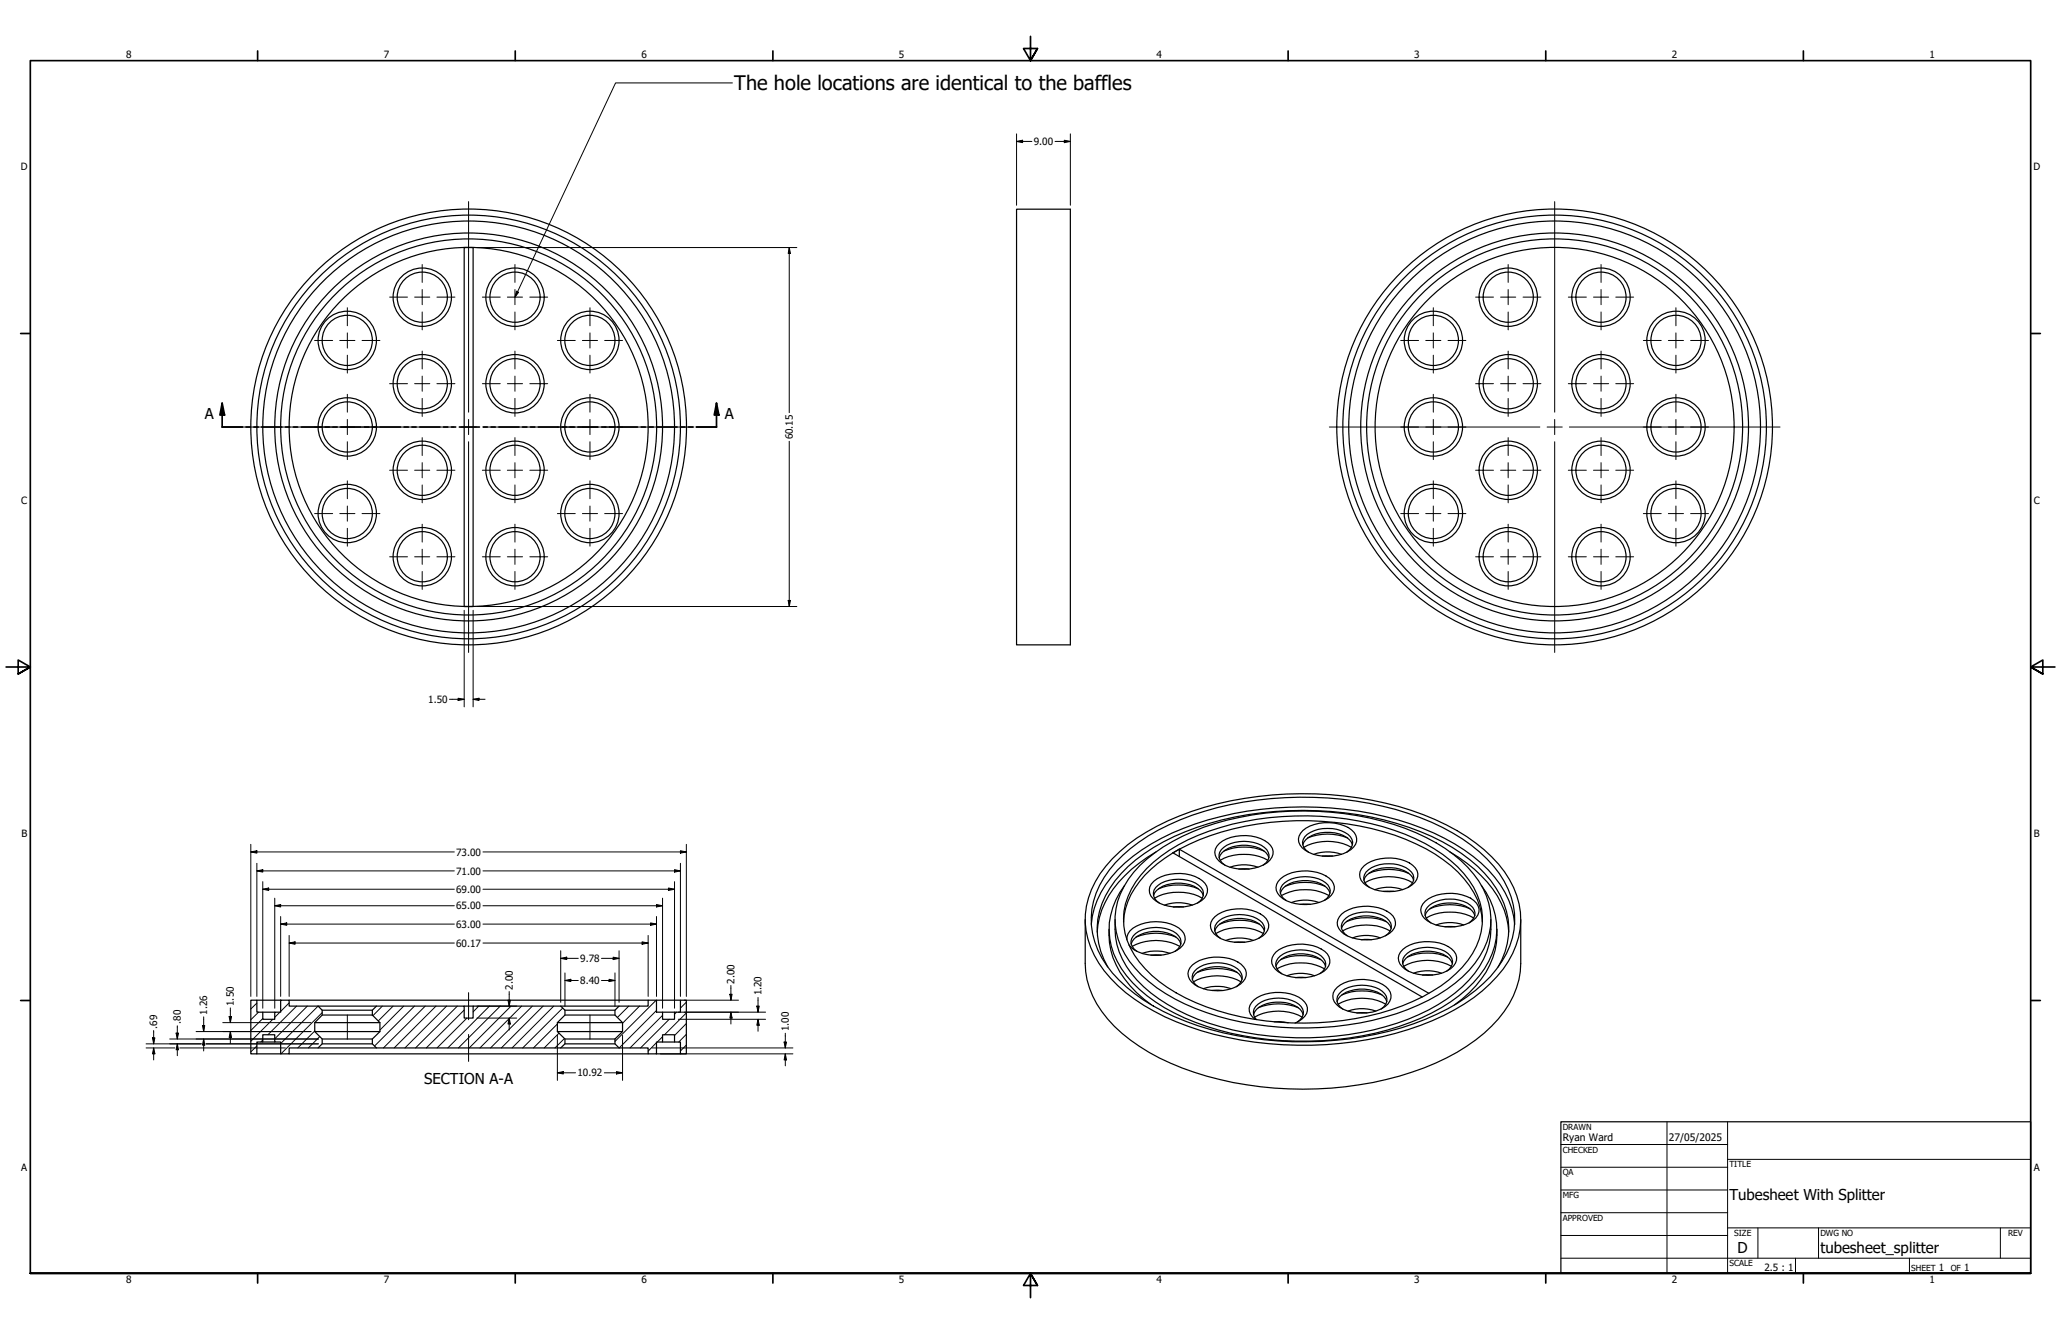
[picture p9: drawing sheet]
<svg xmlns="http://www.w3.org/2000/svg" width="864mm" height="559mm" viewBox="0 0 864 559" stroke-linecap="round" stroke-linejoin="round" font-family="sans-serif">
<!-- layer: Hatch (ANSI) -->
<g fill="none" stroke="#000" stroke-width=".42">
<path d="M117.8 419l-.2 .2M275 419l-17.3 17.2M287.6 419.8l-2.5 2.5M107.6 438.1l-2.5 2.5M107.6 420.2l-2.5 2.5M108.3 424l-3.2 3.2M110.1 435.7l-.8 .8M110.1 426.7l-5 5M114.3 427l-9.2 9.2M117.3 424l-2.2 2.1M121.2 420.1l-3.6 3.6M124.3 421.4l-12 12.1"/>
<path d="M128.8 421.4l-13.7 13.8M131.9 431.9l-7.1 7.1M133.3 421.4l-15.7 15.7M134 434.2l-4.8 4.8M135 424.2l-17.3 17.3M160.2 421.4l-3.9 4M164.7 421.4l-6.2 6.3M169.2 421.4l-10 10.1M173.7 421.4l-16.7 16.7M178.2 421.4l-17.5 17.6M182.7 421.4l-17.5 17.6M187.1 421.4l-17.4 17.6"/>
<path d="M191.6 421.4l-17.5 17.6M194.5 423.1l-15.9 15.9M195.6 426.5l-12.5 12.5M200.6 421.4l-2.4 2.5M205.1 421.4l-17.5 17.6M209.6 421.4l-17.5 17.6M214.1 421.4l-17.5 17.6M218.6 421.4l-17.5 17.6M223.1 421.4l-17.6 17.6M227.6 421.4l-17.5 17.6M232 421.4l-17.4 17.6M233.6 428.9l-10.1 10.1"/>
<path d="M234.3 432.8l-6.3 6.2M235.8 422.3l-16.8 16.7M236.5 435l-4 4M263.5 421.4l-4.8 4.8M268 421.4l-7.1 7.2M275.1 436.8l-3.5 3.5M275.1 423.3l-15.6 15.7M277.6 434.3l-2.2 2.2M277.6 425.3l-13.6 13.7M280.4 427l-12 12M283.5 424l-.9 .8M287.6 437.8l-2.5 2.4"/>
<path d="M287.6 433.3l-3.2 3.2M287.6 428.8l-5 5M287.6 424.3l-9.2 9.2M275.1 441.3l-.2 .2"/>
</g>
<!-- layer: Visible (ANSI) -->
<g fill="none" stroke="#000" stroke-width=".51">
<path d="M426 87.6h22.5v182.5h-22.5zM194.5 103.7h3.7v150.4h-3.7zM466.1 359.7a83.1 83.1 0 0 1 33.1-19.8 149.9 149.9 0 0 1 97.3 1.4 74.5 74.5 0 0 1 33.9 23.9 32.9 32.9 0 0 1-.5 40.8 70.9 70.9 0 0 1-29.7 21.5 147.7 147.7 0 0 1-107.2 .6 70.5 70.5 0 0 1-32.6-24.6 32.3 32.3 0 0 1 .5-37.5zM470.4 358.3a88.4 88.4 0 0 1 39.6-20 144.5 144.5 0 0 1 89.8 6.1 67.7 67.7 0 0 1 28.5 21.6 32 32 0 0 1-1.2 40 71.1 71.1 0 0 1-29.7 20.9 144.9 144.9 0 0 1-100.4 1 71.9 71.9 0 0 1-33.3-23.5 32 32 0 0 1 1.2-40zM484.4 356.9a53.3 53.3 0 0 0-21.4 21.3 31.1 31.1 0 0 0-3.3 12.3M491.5 357.3a43.3 43.3 0 0 0-18.9 20.3l-1.6 5.7-.2 2.9M491.5 357.3a110.2 110.2 0 0 1 62.3-13.3 103.2 103.2 0 0 1 47.5 13.8 41.9 41.9 0 0 1 18.8 22.2l1.1 6.2M491.5 357.3l104.4 60.3M494.2 358.8v-3.1l104.5 60.4M510.9 359.3a8.4 8.4 0 0 1 7.4-5 13 13 0 0 1 12.9 3.9l.5 1.1M510.9 353.3a18 18 0 0 1 20.4-.2 4.9 4.9 0 0 1-.3 8.3 18.6 18.6 0 0 1-19.1 .2 4.9 4.9 0 0 1-1-8.3zM512.9 356.5a22.1 22.1 0 0 1 16.8 0"/>
<path d="M545.9 347.9a17.8 17.8 0 0 1 20.5-.2 4.9 4.9 0 0 1-.4 8.2 18 18 0 0 1-20.3-.7 4.7 4.7 0 0 1 .2-7.3zM545.9 353.9a8.6 8.6 0 0 1 7.4-5 13.2 13.2 0 0 1 12.9 3.8l.5 1.2M546.3 355a21 21 0 0 1 20 0M547.9 351a22.3 22.3 0 0 1 16.8 0M548.3 357a4.4 4.4 0 0 1-2.5-4.4 4.4 4.4 0 0 1 3.3-3.9 15 15 0 0 1 16.7 1.8 4.3 4.3 0 0 1-1.5 6.5M550.5 357.9a16.8 16.8 0 0 1 11.6 0M554.1 358.6h4.3M607.6 356.9a53.3 53.3 0 0 1 21.4 21.3 31.1 31.1 0 0 1 3.2 12.3M471.2 370.9a29.4 29.4 0 0 0 .9 37.8 69.5 69.5 0 0 0 33.6 21.3 132.6 132.6 0 0 0 89.9-3.6 60.6 60.6 0 0 0 26.4-20.6 29.1 29.1 0 0 0-1.3-34.9M477.6 362.5a83.4 83.4 0 0 1 41.8-20.1 128.4 128.4 0 0 1 73.9 6.4 59.3 59.3 0 0 1 26.3 20.3 28.3 28.3 0 0 1-1.6 34.4 64.2 64.2 0 0 1-28.1 19.4 128.7 128.7 0 0 1-88.9-.4 59.4 59.4 0 0 1-29.6-22.8 27.9 27.9 0 0 1 1.4-31.4zM480.5 363.8a71.1 71.1 0 0 1 30.9-17.2 121.4 121.4 0 0 1 81.7 4.7 53.2 53.2 0 0 1 24.4 20.4 26.9 26.9 0 0 1-2.4 30.6 60.3 60.3 0 0 1-27.5 19 122.8 122.8 0 0 1-86.6-1.3 55.8 55.8 0 0 1-25.6-19.9 27.1 27.1 0 0 1 2.6-33.5zM483.4 375.2a8.6 8.6 0 0 1 7.4-5 13.1 13.1 0 0 1 12.9 3.8l.5 1.2"/>
<path d="M483.4 369.2a18 18 0 0 1 20.4-.3 4.9 4.9 0 0 1-.3 8.4 18.6 18.6 0 0 1-19.1 .1 4.9 4.9 0 0 1-1-8.2zM483.8 376.2a21.3 21.3 0 0 1 19.9 0M485.4 372.4a22.1 22.1 0 0 1 16.8 0M485.8 378.3a4.2 4.2 0 0 1-.5-7.5 15.5 15.5 0 0 1 17 0 4.2 4.2 0 0 1-.5 7.5M487.9 379.2a16.9 16.9 0 0 1 11.7 0M491.6 379.9h4.3M511.3 360.4a21.3 21.3 0 0 1 19.9 0M513.3 362.4a4.2 4.2 0 0 1-.5-7.4 15.5 15.5 0 0 1 17 0 4.2 4.2 0 0 1-.5 7.4M515.4 363.3a16.9 16.9 0 0 1 11.7 0M519.1 364h4.3M536.5 374.1a8.4 8.4 0 0 1 7.4-5 12.8 12.8 0 0 1 12.9 3.9l.5 1.1M536.6 368.1a18 18 0 0 1 20.4-.2 4.9 4.9 0 0 1-.4 8.3 18.8 18.8 0 0 1-19.1 .2 4.9 4.9 0 0 1-.9-8.3z"/>
<path d="M536.9 375.2a21.4 21.4 0 0 1 20 0M538.5 371.3a22.3 22.3 0 0 1 16.8 0M538.9 377.2a4.3 4.3 0 0 1-.5-7.4 15.6 15.6 0 0 1 17 0 4.2 4.2 0 0 1-.5 7.4M541.1 378.1a16.8 16.8 0 0 1 11.6 0M544.8 378.8h4.3M571.5 368.7a8.8 8.8 0 0 1 7.4-5 13.3 13.3 0 0 1 13 3.8l.4 1.2M571.6 362.7a18 18 0 0 1 20.3-.2 4.8 4.8 0 0 1-.3 8.2 17.9 17.9 0 0 1-20.3-.7 4.7 4.7 0 0 1 .3-7.3zM571.9 369.8a20.8 20.8 0 0 1 20 0M573.5 365.9a21.3 21.3 0 0 1 16.8 0M573.9 371.8a4.2 4.2 0 0 1-.5-7.4 15.5 15.5 0 0 1 17 0 4.2 4.2 0 0 1-.5 7.4M576.1 372.7a16.9 16.9 0 0 1 11.7 0M579.8 373.4h4.3"/>
<path d="M597.2 377.5a18 18 0 0 1 20.4-.2 4.8 4.8 0 0 1-.3 8.2 18 18 0 0 1-20.4-.8 4.6 4.6 0 0 1 .3-7.2zM454.7 385.2v18.3a37.6 37.6 0 0 0 12.2 26.4 88 88 0 0 0 38.7 20.9 150.2 150.2 0 0 0 91-3.4 74.9 74.9 0 0 0 33.7-23.7 34.8 34.8 0 0 0 6.9-20.2v-18.3M457.3 387.2a38.7 38.7 0 0 1 14.1-25.7 97.4 97.4 0 0 1 45.6-20.7 144.2 144.2 0 0 1 83.8 8.1 66.6 66.6 0 0 1 27.8 21.7 34.8 34.8 0 0 1 6.1 16.6M464.7 389.3a31.9 31.9 0 0 0 8.9 23.7l5.6 5.5 3.3 2.4M467.2 385.2a32.8 32.8 0 0 0 12 28.1 81.7 81.7 0 0 0 37.2 18.1 128.2 128.2 0 0 0 78-6.3 57.1 57.1 0 0 0 25.6-20.3 30.5 30.5 0 0 0 4.7-19.6M472.2 393.6a5.8 5.8 0 0 1 4-5.7 17.8 17.8 0 0 1 19 1.9 4.7 4.7 0 0 1-.7 7.3 18.2 18.2 0 0 1-20.5-.2l-1-1.1M474 395.4a8.5 8.5 0 0 1 7.4-5 15.1 15.1 0 0 1 12.1 2.8l1.3 2.2M474.4 396.4a21.3 21.3 0 0 1 19.9 0M476 392.6a22.1 22.1 0 0 1 16.8 0M476.4 398.5a4.3 4.3 0 0 1-.5-7.5 15.6 15.6 0 0 1 17.1 0 4.3 4.3 0 0 1-.6 7.5M478.5 399.4a18 18 0 0 1 11.7 0M509 390a8.4 8.4 0 0 1 7.4-5 12.8 12.8 0 0 1 12.9 3.9l.5 1.1"/>
<path d="M509.1 384a18 18 0 0 1 20.4-.3 4.9 4.9 0 0 1-.4 8.3 18.6 18.6 0 0 1-19.1 .2 4.9 4.9 0 0 1-.9-8.2zM509.5 391a21.3 21.3 0 0 1 19.9 0M511 387.2a22.1 22.1 0 0 1 16.8 0M511.4 393.1a4.5 4.5 0 0 1-2.4-4.5 4.5 4.5 0 0 1 3.2-3.9 15.3 15.3 0 0 1 16.8 1.9 4.3 4.3 0 0 1-1.6 6.5M513.6 394a16.8 16.8 0 0 1 11.6 0M517.3 394.7h4.3M534.7 398.8a17.4 17.4 0 0 1 21.5 .8 4.8 4.8 0 0 1-1.4 7.2 18.8 18.8 0 0 1-19.1 .3 4.9 4.9 0 0 1-1-8.3zM562.1 388.9a8.6 8.6 0 0 1 7.4-5 15.1 15.1 0 0 1 12.2 2.8l1.2 2.2M562.2 382.9a17.4 17.4 0 0 1 21.5 .8 4.8 4.8 0 0 1-1.5 7.3 18.8 18.8 0 0 1-19.1 .2 5 5 0 0 1-.9-8.3zM562.5 390a21.3 21.3 0 0 1 20 0M564.1 386.1a22.1 22.1 0 0 1 16.8 0M564.5 392a4.2 4.2 0 0 1-.5-7.4 15.6 15.6 0 0 1 17.1 0 4.3 4.3 0 0 1-.6 7.4"/>
<path d="M566.7 392.9a16.7 16.7 0 0 1 11.7 0M570.4 393.6h4.3M587.8 397.7a18 18 0 0 1 20.4-.3 4.9 4.9 0 0 1-.3 8.4 17.8 17.8 0 0 1-20.3-.9 4.6 4.6 0 0 1 .2-7.2zM597.2 383.5a8.6 8.6 0 0 1 7.4-5 13.2 13.2 0 0 1 12.9 3.8l.5 1.2M597.6 384.6a21.3 21.3 0 0 1 19.9 0M599.2 380.7a21.3 21.3 0 0 1 16.7 0M599.6 386.6a4.5 4.5 0 0 1-2.5-4.4 4.5 4.5 0 0 1 3.2-3.9 15 15 0 0 1 16.8 1.8 4.2 4.2 0 0 1-1.5 6.5M601.7 387.5a16.8 16.8 0 0 1 11.6 0M605.4 388.2h4.3M627.3 389.3a33.4 33.4 0 0 1-11.6 26.5l-6.2 5.1M105.1 419h2.5v5h2.5v3h5v-3h2.5v-5h3.6v2.4h12.1l1.7 1.8v2l-3.1 3.2v3.7l3.1 3.1v2.1l-1.7 1.7h-12.1v2.5h-3.6v-5h-2.5v-3h-5v3h-2.5v5h-2.5zM107.6 419h10"/>
<path d="M121.2 419h150.4M275.1 419h10M464.2 405.1a30.9 30.9 0 0 1 3-36.2 72.4 72.4 0 0 1 34.3-22.3 141.4 141.4 0 0 1 93.8 1.8 69.9 69.9 0 0 1 29.4 20.5 30.9 30.9 0 0 1 3.1 36.2M482.2 400.1h4.3M499.6 410.2a8.3 8.3 0 0 1 7.4-5 13.3 13.3 0 0 1 13 3.9l.4 1.1M499.7 404.2a18 18 0 0 1 20.4-.3 4.9 4.9 0 0 1-.4 8.3 17.9 17.9 0 0 1-20.3-.8 4.6 4.6 0 0 1 .3-7.2zM500.1 411.3a20.8 20.8 0 0 1 19.9 0M501.6 407.4a22.1 22.1 0 0 1 16.8 0M502 413.3a4.5 4.5 0 0 1-2.4-4.4 4.5 4.5 0 0 1 3.2-3.9 15 15 0 0 1 16.8 1.8 4.2 4.2 0 0 1-1.6 6.5M504.2 414.1a18 18 0 0 1 11.7 0M507.9 414.9h4.3M534.6 404.7a8.6 8.6 0 0 1 7.5-4.9 12.9 12.9 0 0 1 12.9 3.9l.4 1"/>
<path d="M535.1 405.8a21.3 21.3 0 0 1 19.9 0M536.6 402a22.1 22.1 0 0 1 16.8 0M537.1 407.9a4.3 4.3 0 0 1-.6-7.5 15.6 15.6 0 0 1 17.1 0 4.3 4.3 0 0 1-.6 7.5M539.2 408.7a16.7 16.7 0 0 1 11.7 0M542.9 409.5h4.3M560.3 419.5a8.6 8.6 0 0 1 7.4-4.9 13.3 13.3 0 0 1 12.9 3.9l.5 1M560.3 413.6a18 18 0 0 1 20.4-.3 4.9 4.9 0 0 1-.3 8.3 18.8 18.8 0 0 1-19.1 .3 5 5 0 0 1-1-8.3zM562.3 416.8a22.1 22.1 0 0 1 16.8 0M587.8 403.7a8.4 8.4 0 0 1 7.4-5 13.3 13.3 0 0 1 12.9 3.9l.5 1.1M588.2 404.7a21.3 21.3 0 0 1 19.9 0M589.8 400.9a22.1 22.1 0 0 1 16.8 0M590.2 406.8a4.3 4.3 0 0 1-.5-7.4 15.5 15.5 0 0 1 17 0 4.3 4.3 0 0 1-.5 7.4"/>
<path d="M592.3 407.7a16.9 16.9 0 0 1 11.7 0M596 408.4h4.3M110.1 436.5h5M110.1 424h5M131.9 432.1h27.3M131.9 428.4h27.3M133.3 439h24.4M133.3 421.4h24.4M135 437.3h21M135 435.2h21M135 425.2h21M135 423.2h21"/>
<path d="M156 423.2l1.7-1.8h36.8v5.1h3.7v-5.1h36.7l1.8 1.8v2l-3.1 3.2v3.7l3.1 3.1v2.1l-1.8 1.7h-77.2l-1.7-1.7v-2.1l3.2-3.1v-3.7l-3.2-3.2zM194.5 421.4h3.7M233.6 432.1h27.3M233.6 428.4h27.3M234.9 439h24.5M234.9 421.4h24.5M236.7 437.3h21M236.7 435.2h21M236.7 425.2h21M236.7 423.2h21M257.7 423.2l1.7-1.8h12.2v-2.4h3.5v5h2.5v3h5v-3h2.5v-5h2.5v22.5h-2.5v-5h-2.5v-3h-5v3h-2.5v5h-3.5v-2.5h-12.2l-1.7-1.7v-2.1l3.2-3.1v-3.7l-3.2-3.2zM277.6 436.5h5"/>
<path d="M277.6 424h5M525.3 425a8.3 8.3 0 0 1 7.4-5 15 15 0 0 1 12.1 2.8l1.2 2.2M525.7 426.1a21 21 0 0 1 20 0M525.9 427a4.9 4.9 0 0 1-.4-8.2 18.1 18.1 0 0 1 20.1-.1 4.8 4.8 0 0 1 .1 8.1l-3 1.8M526.5 427.1a4.1 4.1 0 0 1 .7-6.5 15.5 15.5 0 0 1 17 0 4.3 4.3 0 0 1-.6 7.5M527.2 422.1a22.3 22.3 0 0 1 16.9 0M533.9 428.1l2-.2 3.9 .5M560.7 420.6a21.3 21.3 0 0 1 19.9 0M562.7 422.7a4.3 4.3 0 0 1-.5-7.5 15.5 15.5 0 0 1 17 0 4.3 4.3 0 0 1-.5 7.5M564.8 423.5a16.9 16.9 0 0 1 11.7 0M568.5 424.3h4.3M107.6 441.5h10"/>
<path d="M121.2 441.5h150.4M275.1 441.5h10"/>
<circle cx="176.9" cy="124.5" r="12.2"/>
<circle cx="176.9" cy="124.5" r="10.5"/>
<circle cx="215.8" cy="124.5" r="12.2"/>
<circle cx="215.8" cy="124.5" r="10.5"/>
<circle cx="632" cy="124.5" r="10.5"/>
<circle cx="632" cy="124.5" r="12.2"/>
<circle cx="670.8" cy="124.5" r="10.5"/>
<circle cx="670.8" cy="124.5" r="12.2"/>
<circle cx="145.5" cy="142.6" r="12.2"/>
<circle cx="145.5" cy="142.6" r="10.5"/>
<circle cx="247.2" cy="142.6" r="12.2"/>
<circle cx="247.2" cy="142.6" r="10.5"/>
<circle cx="600.6" cy="142.6" r="10.5"/>
<circle cx="600.6" cy="142.6" r="12.2"/>
<circle cx="702.3" cy="142.6" r="10.5"/>
<circle cx="702.3" cy="142.6" r="12.2"/>
<circle cx="145.5" cy="178.8" r="12.2"/>
<circle cx="145.5" cy="178.8" r="10.5"/>
<circle cx="176.9" cy="160.7" r="12.2"/>
<circle cx="176.9" cy="160.7" r="10.5"/>
<circle cx="196.4" cy="178.8" r="91.3"/>
<circle cx="196.4" cy="178.8" r="81.3"/>
<circle cx="196.4" cy="178.8" r="78.8"/>
<circle cx="196.4" cy="178.8" r="75.2"/>
<circle cx="196.4" cy="178.8" r="86.3"/>
<circle cx="196.4" cy="178.8" r="88.8"/>
<circle cx="215.8" cy="160.7" r="12.2"/>
<circle cx="215.8" cy="160.7" r="10.5"/>
<circle cx="247.2" cy="178.8" r="12.2"/>
<circle cx="247.2" cy="178.8" r="10.5"/>
<circle cx="600.6" cy="178.8" r="10.5"/>
<circle cx="600.6" cy="178.8" r="12.2"/>
<circle cx="632" cy="160.8" r="10.5"/>
<circle cx="632" cy="160.8" r="12.2"/>
<circle cx="651.4" cy="178.8" r="88.8"/>
<circle cx="651.4" cy="178.8" r="86.3"/>
<circle cx="651.4" cy="178.8" r="75.2"/>
<circle cx="651.4" cy="178.8" r="78.8"/>
<circle cx="651.4" cy="178.8" r="81.3"/>
<circle cx="651.4" cy="178.8" r="91.3"/>
<circle cx="670.8" cy="160.8" r="10.5"/>
<circle cx="670.8" cy="160.8" r="12.2"/>
<circle cx="702.3" cy="178.8" r="10.5"/>
<circle cx="702.3" cy="178.8" r="12.2"/>
<circle cx="176.9" cy="197" r="12.2"/>
<circle cx="176.9" cy="197" r="10.5"/>
<circle cx="215.8" cy="197" r="12.2"/>
<circle cx="215.8" cy="197" r="10.5"/>
<circle cx="632" cy="197" r="10.5"/>
<circle cx="632" cy="197" r="12.2"/>
<circle cx="670.8" cy="197" r="10.5"/>
<circle cx="670.8" cy="197" r="12.2"/>
<circle cx="145.5" cy="215.1" r="12.2"/>
<circle cx="145.5" cy="215.1" r="10.5"/>
<circle cx="247.2" cy="215.1" r="12.2"/>
<circle cx="247.2" cy="215.1" r="10.5"/>
<circle cx="600.6" cy="215.1" r="10.5"/>
<circle cx="600.6" cy="215.1" r="12.2"/>
<circle cx="702.3" cy="215.1" r="10.5"/>
<circle cx="702.3" cy="215.1" r="12.2"/>
<circle cx="176.9" cy="233.2" r="12.2"/>
<circle cx="176.9" cy="233.2" r="10.5"/>
<circle cx="215.8" cy="233.2" r="12.2"/>
<circle cx="215.8" cy="233.2" r="10.5"/>
<circle cx="632" cy="233.2" r="10.5"/>
<circle cx="632" cy="233.2" r="12.2"/>
<circle cx="670.8" cy="233.2" r="10.5"/>
<circle cx="670.8" cy="233.2" r="12.2"/>
</g>
<!-- layer: Section Line (ANSI) -->
<g fill="none" stroke="#000" stroke-width=".7">
<path d="M93.1 168.8l1 5.1h-2zM93.1 168.8v10.1h8.5M103.1 178.9h1.8M106.4 178.9h1.8M109.7 178.9h8.4M119.6 178.9h1.8M122.9 178.9h1.8M126.2 178.9h8.5M136.2 178.9h1.8M139.5 178.9h1.8M142.8 178.9h8.5M152.7 178.9h1.9"/>
<path d="M156 178.9h1.9M159.3 178.9h8.5M169.3 178.9h1.8M172.6 178.9h1.8M175.9 178.9h8.4M185.9 178.9h1.7M189.2 178.9h1.7M192.5 178.9h8.4M202.4 178.9h1.8M205.7 178.9h1.8M209 178.9h8.5M218.9 178.9h1.9"/>
<path d="M222.2 178.9h1.9M225.6 178.9h8.4M235.5 178.9h1.8M238.8 178.9h1.8M242.1 178.9h8.5M252.1 178.9h1.8M255.4 178.9h1.8M258.7 178.9h8.4M268.7 178.9h1.7M272 178.9h1.7M275.3 178.9h8.4M285.2 178.9h1.8"/>
<path d="M288.5 178.9h1.8M300.2 168.8l1 5.1h-1.9zM300.2 168.8v10.1h-8.4"/>
</g>
<g fill="#000">
<path d="M93.1 168.8l1 5.1h-2z" fill-rule="evenodd"/>
<path d="M300.2 168.8l1 5.1h-1.9z" fill-rule="evenodd"/>
</g>
<!-- layer: Border (ANSI) -->
<g fill="none" stroke="#000" stroke-width=".7">
<path d="M431.8 15.2v10.2l-2.9-5.1h5.8l-2.9 5.1 2.9-5.1M107.9 21.3v4.1M215.9 21.3v4.1M323.8 21.3v4.1M539.8 21.3v4.1M647.7 21.3v4.1M755.6 21.3v4.1M8.6 139.7h4.1M850.9 139.7h4.1M2.5 279.4h10.2l-5.1-2.9v5.8l5.1-2.9-5.1 2.9M861.1 279.4h-10.2l5.1-2.9v5.8l-5.1-2.9 5.1 2.9M8.6 419.1h4.1"/>
<path d="M850.9 419.1h4.1M12.7 533.4v-508h838.2v508h-838.2h838.2M107.9 533.4v4.1M215.9 533.4v4.1M323.8 533.4v4.1M434.7 538.5l-2.9-5.1 2.9 5.1h-5.8l2.9-5.1v10.2M539.8 533.4v4.1M647.7 533.4v4.1M755.6 533.4v4.1"/>
</g>
<!-- layer: Title (ANSI) -->
<g fill="none" stroke="#000" stroke-width=".42">
<path d="M654 479.4h69.9M698.5 469.9v63.5M723.9 469.9v63.5M654 488.9h69.9M654 498.5h69.9M723.9 485.6h127M654 508h69.9M654 517.5h69.9M723.9 514.3h127M736.6 514.3v12.7M762 514.3v12.7M838.2 514.3v12.7"/>
<path d="M654 527h196.9M752.3 527v6.4M800.1 527v6.4"/>
</g>
<path d="M654 469.9h196.9v63.5h-196.9z" fill="none" stroke="#000" stroke-width=".51"/>
<!-- layer: Dimension (ANSI) -->
<g fill="none" stroke="#000" stroke-width=".42">
<path d="M426 59.2l2.5-.5v1.1zM426 59.2h6.4M426 56.1v29.9M442.1 59.2h6.4M446 58.7l2.5 .5-2.5 .6zM448.5 56.1v29.9M199.8 103.7h134.1M330.7 103.7l.5 2.5h-.9zM330.7 103.7v69.1M330.7 184.8v69.3M194.5 255.7v40.4M198.2 255.7v40.4"/>
<path d="M199.8 254.1h134.1M330.3 251.5h.9l-.5 2.6zM188.3 292.9h6.2M192 292.5l2.5 .4-2.5 .5zM198.2 292.9l2.5-.4v.9zM198.2 292.9h5.1M105.1 356.9l2.5-.5v1zM105.1 356.9h85.3M105.1 353.7v63.7M202.4 356.9h85.2M285.1 356.4l2.5 .5-2.5 .5zM287.6 353.7v63.7"/>
<path d="M107.6 364.8l2.5-.5v1zM107.6 364.8h82.8M107.6 361.6v55.8M110.1 372.5l2.5-.5v1zM110.1 372.5h80.3M110.1 369.3v53M115.1 379.4l2.5-.5v1zM115.1 379.4h75.3M115.1 376.2v46.1M202.4 379.4h75.2M202.4 372.5h80.2M202.4 364.8h82.7"/>
<path d="M275.1 378.9l2.5 .5-2.5 .5zM277.6 376.2v46.1M280.1 372l2.5 .5-2.5 .5zM282.6 364.3l2.5 .5-2.5 .5zM282.6 369.3v53M285.1 361.6v55.8M117.6 387.1l2.5-.5v1zM117.6 387.1h72.8M117.6 383.9v33.5M121.2 395l2.4-.5v1zM121.2 395h69.2M121.2 391.9v25.5"/>
<path d="M202.4 395h69.2M202.4 387.1h72.7M234.9 398.3v21.6M259.4 398.3v21.6M269 394.5l2.6 .5-2.6 .5zM271.6 391.9v25.5M272.6 386.6l2.5 .5-2.5 .5zM275.1 383.9v33.5M212.9 419h1l-.5 2.4zM213.4 415.4v6M234.9 401.4l2.6-.5v1.1zM234.9 401.4h7.4"/>
<path d="M236.7 410.7l2.5-.5v1zM236.7 410.7h5.6M236.7 407.5v14.1M252 410.7h5.7M252 401.4h7.4M255.2 410.2l2.5 .5-2.5 .5zM256.9 400.9l2.5 .5-2.5 .6zM257.7 407.5v14.1M286.7 419h22.7M305.8 416.5h1l-.5 2.5zM306.3 412.8v6.2M317.6 417.8v6.2"/>
<path d="M61.2 439h12.1M61.2 437.3h23.1M63.9 434.7h1l-.5 2.6zM64.4 439l.5 2.5h-1zM64.4 431.7v5.6M64.4 439v5M71.1 435.2h62.3M73.8 432.8h1l-.5 2.4zM74.3 437.3l.5 2.4h-1zM74.3 429.7v5.5M74.3 437.3v4.9M75.3 439h44.3"/>
<path d="M82.2 432.1h48.1M84.8 429.6h1l-.5 2.5zM85.3 435.2l.5 2.6h-1zM85.3 426v6.1M85.3 435.2v5M86.3 437.3h47.1M93.3 428.4h37M96 425.8h1l-.5 2.6zM96.5 432.1l.5 2.5h-1zM96.5 422.2v6.2M96.5 432.1v5M199.8 426.5h16.7"/>
<path d="M199.8 421.4h16.7M213.4 426.5l.5 2.4h-1zM213.4 426.5v5M233.6 433.7v18.9M260.9 433.7v18.9M273.2 439h59M284.2 424h36.6M284.2 427h36.6M306.3 424l.5 2.5h-1zM306.3 424v4.9M317.1 421.4h1l-.5 2.6zM317.6 427l.5 2.5h-1z"/>
<path d="M317.6 427v5M328.5 436.5h1.1l-.5 2.5zM329.1 432.8v6.2M233.6 449.4l2.4-.5v1zM233.6 449.4h7.6M253.2 449.4h7.7M258.3 448.9l2.6 .5-2.6 .5zM276.7 441.5h55.5M329.1 441.5l.5 2.5h-1.1zM329.1 441.5v5"/>
</g>
<g fill="#000">
<path d="M426 59.2l2.5-.5v1.1z" fill-rule="evenodd"/>
<path d="M446 58.7l2.5 .5-2.5 .6z" fill-rule="evenodd"/>
<path d="M330.7 103.7l.5 2.5h-.9z" fill-rule="evenodd"/>
<path d="M330.3 251.5h.9l-.5 2.6z" fill-rule="evenodd"/>
<path d="M192 292.5l2.5 .4-2.5 .5z" fill-rule="evenodd"/>
<path d="M198.2 292.9l2.5-.4v.9z" fill-rule="evenodd"/>
<path d="M105.1 356.9l2.5-.5v1z" fill-rule="evenodd"/>
<path d="M285.1 356.4l2.5 .5-2.5 .5z" fill-rule="evenodd"/>
<path d="M107.6 364.8l2.5-.5v1z" fill-rule="evenodd"/>
<path d="M110.1 372.5l2.5-.5v1z" fill-rule="evenodd"/>
<path d="M115.1 379.4l2.5-.5v1z" fill-rule="evenodd"/>
<path d="M275.1 378.9l2.5 .5-2.5 .5z" fill-rule="evenodd"/>
<path d="M280.1 372l2.5 .5-2.5 .5z" fill-rule="evenodd"/>
<path d="M282.6 364.3l2.5 .5-2.5 .5z" fill-rule="evenodd"/>
<path d="M117.6 387.1l2.5-.5v1z" fill-rule="evenodd"/>
<path d="M121.2 395l2.4-.5v1z" fill-rule="evenodd"/>
<path d="M269 394.5l2.6 .5-2.6 .5z" fill-rule="evenodd"/>
<path d="M272.6 386.6l2.5 .5-2.5 .5z" fill-rule="evenodd"/>
<path d="M212.9 419h1l-.5 2.4z" fill-rule="evenodd"/>
<path d="M234.9 401.4l2.6-.5v1.1z" fill-rule="evenodd"/>
<path d="M236.7 410.7l2.5-.5v1z" fill-rule="evenodd"/>
<path d="M255.2 410.2l2.5 .5-2.5 .5z" fill-rule="evenodd"/>
<path d="M256.9 400.9l2.5 .5-2.5 .6z" fill-rule="evenodd"/>
<path d="M305.8 416.5h1l-.5 2.5z" fill-rule="evenodd"/>
<path d="M63.9 434.7h1l-.5 2.6z" fill-rule="evenodd"/>
<path d="M73.8 432.8h1l-.5 2.4z" fill-rule="evenodd"/>
<path d="M74.3 437.3l.5 2.4h-1z" fill-rule="evenodd"/>
<path d="M84.8 429.6h1l-.5 2.5z" fill-rule="evenodd"/>
<path d="M85.3 435.2l.5 2.6h-1z" fill-rule="evenodd"/>
<path d="M96 425.8h1l-.5 2.6z" fill-rule="evenodd"/>
<path d="M96.5 432.1l.5 2.5h-1z" fill-rule="evenodd"/>
<path d="M213.4 426.5l.5 2.4h-1z" fill-rule="evenodd"/>
<path d="M306.3 424l.5 2.5h-1z" fill-rule="evenodd"/>
<path d="M317.1 421.4h1l-.5 2.6z" fill-rule="evenodd"/>
<path d="M317.6 427l.5 2.5h-1z" fill-rule="evenodd"/>
<path d="M328.5 436.5h1.1l-.5 2.5z" fill-rule="evenodd"/>
<path d="M64.4 439l.5 2.5h-1z" fill-rule="evenodd"/>
<path d="M233.6 449.4l2.4-.5v1z" fill-rule="evenodd"/>
<path d="M258.3 448.9l2.6 .5-2.6 .5z" fill-rule="evenodd"/>
<path d="M329.1 441.5l.5 2.5h-1.1z" fill-rule="evenodd"/>
</g>
<!-- layer: Center Mark (ANSI) -->
<g fill="none" stroke="#000" stroke-width=".42">
<path d="M196.3 84.5v88.2M651.4 84.5v88.2M176.9 110.8v7.5M215.8 110.8v7.5M632 110.8v7.5M670.9 110.8v7.5M145.5 128.9v7.6M145.5 139.4v6.4M163.3 124.5h7.5M173.7 124.5h6.4M176.9 121.3v6.3M176.9 130.7v7.5"/>
<path d="M183.1 124.5h7.5M202.1 124.5h7.5M212.6 124.5h6.3M215.8 121.3v6.3M215.8 130.7v7.5M222 124.5h7.5M247.2 128.9v7.6M247.2 139.4v6.4M600.6 128.9v7.6M600.6 139.4v6.4M618.3 124.5h7.5M628.8 124.5h6.3"/>
<path d="M632 121.3v6.3M632 130.7v7.5M638.2 124.5h7.5M657.2 124.5h7.5M667.7 124.5h6.4M670.9 121.3v6.3M670.9 130.7v7.5M677 124.5h7.5M702.2 128.9v7.6M702.2 139.4v6.4M131.8 142.6h7.6M142.4 142.6h6.3"/>
<path d="M145.5 148.8v7.5M151.7 142.6h7.5M176.9 147.1v7.5M176.9 157.5v6.4M215.8 147.1v7.5M215.8 157.5v6.4M233.6 142.6h7.4M244 142.6h6.4M247.2 148.8v7.5M253.4 142.6h7.5M586.9 142.6h7.5M597.4 142.6h6.4"/>
<path d="M600.6 148.8v7.5M606.7 142.6h7.5M632 147.1v7.5M632 157.5v6.4M670.9 147.1v7.5M670.9 157.5v6.4M688.6 142.6h7.5M699.1 142.6h6.3M702.2 148.8v7.5M708.4 142.6h7.5M101.9 178.9h88.3M145.5 165.2v7.5"/>
<path d="M145.5 175.7v6.4M163.3 160.7h7.5M173.7 160.7h6.4M176.9 166.9v7.5M183.1 160.7h7.5M193.2 178.9h6.3M196.3 175.7v6.4M202.1 160.7h7.5M202.6 178.9h88.2M212.6 160.7h6.3M215.8 166.9v7.5M222 160.7h7.5"/>
<path d="M247.2 165.2v7.5M247.2 175.7v6.4M557 178.9h88.2M600.6 165.2v7.5M600.6 175.7v6.4M618.3 160.7h7.5M628.8 160.7h6.3M632 166.9v7.5M638.2 160.7h7.5M648.3 178.9h6.3M651.4 175.7v6.4M657.2 160.7h7.5"/>
<path d="M657.6 178.9h88.3M667.7 160.7h6.4M670.9 166.9v7.5M677 160.7h7.5M702.2 165.2v7.5M702.2 175.7v6.4M145.5 185v7.5M163.3 197h7.5M173.7 197h6.4M176.9 183.3v7.5M176.9 193.8v6.4M183.1 197h7.5"/>
<path d="M196.3 185v88.3M202.1 197h7.5M212.6 197h6.3M215.8 183.3v7.5M215.8 193.8v6.4M222 197h7.5M247.2 185v7.5M600.6 185v7.5M618.3 197h7.5M628.8 197h6.3M632 183.3v7.5M632 193.8v6.4"/>
<path d="M638.2 197h7.5M651.4 185v88.3M657.2 197h7.5M667.7 197h6.4M670.9 183.3v7.5M670.9 193.8v6.4M677 197h7.5M702.2 185v7.5M131.8 215.1h7.6M142.4 215.1h6.3M145.5 201.4v7.5M145.5 212v6.3"/>
<path d="M151.7 215.1h7.5M176.9 203.1v7.5M176.9 219.6v7.5M215.8 203.1v7.5M215.8 219.6v7.5M233.6 215.1h7.4M244 215.1h6.4M247.2 201.4v7.5M247.2 212v6.3M253.4 215.1h7.5M586.9 215.1h7.5M597.4 215.1h6.4"/>
<path d="M600.6 201.4v7.5M600.6 212v6.3M606.7 215.1h7.5M632 203.1v7.5M632 219.6v7.5M670.9 203.1v7.5M670.9 219.6v7.5M688.6 215.1h7.5M699.1 215.1h6.3M702.2 201.4v7.5M702.2 212v6.3M708.4 215.1h7.5"/>
<path d="M145.5 221.3v7.5M163.3 233.2h7.5M173.7 233.2h6.4M176.9 230.1v6.3M176.9 239.4v7.5M183.1 233.2h7.5M202.1 233.2h7.5M212.6 233.2h6.3M215.8 230.1v6.3M215.8 239.4v7.5M222 233.2h7.5M247.2 221.3v7.5"/>
<path d="M600.6 221.3v7.5M618.3 233.2h7.5M628.8 233.2h6.3M632 230.1v6.3M632 239.4v7.5M638.2 233.2h7.5M657.2 233.2h7.5M667.7 233.2h6.4M670.9 230.1v6.3M670.9 239.4v7.5M677 233.2h7.5M702.2 221.3v7.5"/>
</g>
<!-- layer: Centerline (ANSI) -->
<path d="M196.3 415.8v11.4M145.5 425.2v10.1M196.3 433.3v11.3M247.2 425.2v10.1" fill="none" stroke="#000" stroke-width=".42"/>
<!-- layer: Symbol (ANSI) -->
<path d="M216.4 122l.9 .4-1.5 2.1z" fill-rule="evenodd" fill="#000"/>
<path d="M306.9 34.7h-49l-42 89.6M215.9 124.1l.5-2.1 .9 .4-1.4 1.9" fill="none" stroke="#000" stroke-width=".42"/>
<text font-size="8.4" x="307.7" y="37.8">The hole locations are identical to the baffles</text>
<g font-size="6.3">
<text x="85.8" y="175.4">A</text>
<text x="303.8" y="175.4">A</text>
<text x="177.7" y="454.3">SECTION A-A</text>
<text x="724.7" y="502.9">Tubesheet With Splitter</text>
<text x="728.1" y="524.9">D</text>
<text x="762.8" y="525">tubesheet_splitter</text>
</g>
<g font-size="4.3">
<text x="654.8" y="477.8">Ryan Ward</text>
<text x="699.3" y="478">27/05/2025</text>
</g>
<g font-size="4.2">
<text x="52.8" y="24.4">8</text>
<text x="160.8" y="24.4">7</text>
<text x="268.7" y="24.4">6</text>
<text x="376.7" y="24.4">5</text>
<text x="484.6" y="24.4">4</text>
<text x="592.6" y="24.4">3</text>
<text x="700.5" y="24.4">2</text>
<text x="808.5" y="24.4">1</text>
<text x="433.1" y="60.8">9.00</text>
<text x="8.8" y="71.4">D</text>
<text x="852" y="71.4">D</text>
<text x="332.2" y="184.1" transform="rotate(-90 332.2 184.1)">60.15</text>
<text x="8.9" y="211.1">C</text>
<text x="852.2" y="211.1">C</text>
<text x="179.5" y="294.4">1.50</text>
<text x="9" y="350.8">B</text>
<text x="852.2" y="350.8">B</text>
<text x="191.1" y="358.4">73.00</text>
<text x="191.1" y="366.3">71.00</text>
<text x="191.1" y="374">69.00</text>
<text x="191.1" y="380.9">65.00</text>
<text x="191.1" y="388.6">63.00</text>
<text x="191.1" y="396.6">60.17</text>
<text x="243.1" y="403">9.78</text>
<text x="243.1" y="412.2">8.40</text>
<text x="307.8" y="412.1" transform="rotate(-90 307.8 412.1)">2.00</text>
<text x="214.9" y="414.5" transform="rotate(-90 214.9 414.5)">2.00</text>
<text x="319.2" y="417" transform="rotate(-90 319.2 417)">1.20</text>
<text x="86.9" y="425.1" transform="rotate(-90 86.9 425.1)">1.26</text>
<text x="98" y="421.4" transform="rotate(-90 98 421.4)">1.50</text>
<text x="65.9" y="430.9" transform="rotate(-90 65.9 430.9)">.69</text>
<text x="75.8" y="428.9" transform="rotate(-90 75.8 428.9)">.80</text>
<text x="330.6" y="432.1" transform="rotate(-90 330.6 432.1)">1.00</text>
<text x="242" y="450.9">10.92</text>
<text x="8.9" y="490.5">A</text>
<text x="852.2" y="490.5">A</text>
<text x="739.3" y="532.6">2.5 : 1</text>
<text x="812.4" y="532.6">1</text>
<text x="823" y="532.6">1</text>
<text x="52.8" y="537.5">8</text>
<text x="160.8" y="537.5">7</text>
<text x="268.7" y="537.5">6</text>
<text x="376.7" y="537.5">5</text>
<text x="484.6" y="537.5">4</text>
<text x="592.6" y="537.5">3</text>
<text x="700.5" y="537.5">2</text>
<text x="808.5" y="537.5">1</text>
</g>
<g font-size="3.5">
<text x="654.8" y="473.2">DRAWN</text>
<text x="654.8" y="482.8">CHECKED</text>
<text x="724.7" y="488.9">TITLE</text>
<text x="654.8" y="492.3">QA</text>
<text x="654.8" y="501.8">MFG</text>
<text x="654.8" y="511.4">APPROVED</text>
<text x="726.7" y="517.7">SIZE</text>
<text x="762.8" y="517.7">DWG NO</text>
<text x="841.4" y="517.7">REV</text>
<text x="724.7" y="530.4">SCALE</text>
<text x="800.9" y="532.6">SHEET</text>
<text x="817.4" y="532.6">OF</text>
</g>
</svg>
